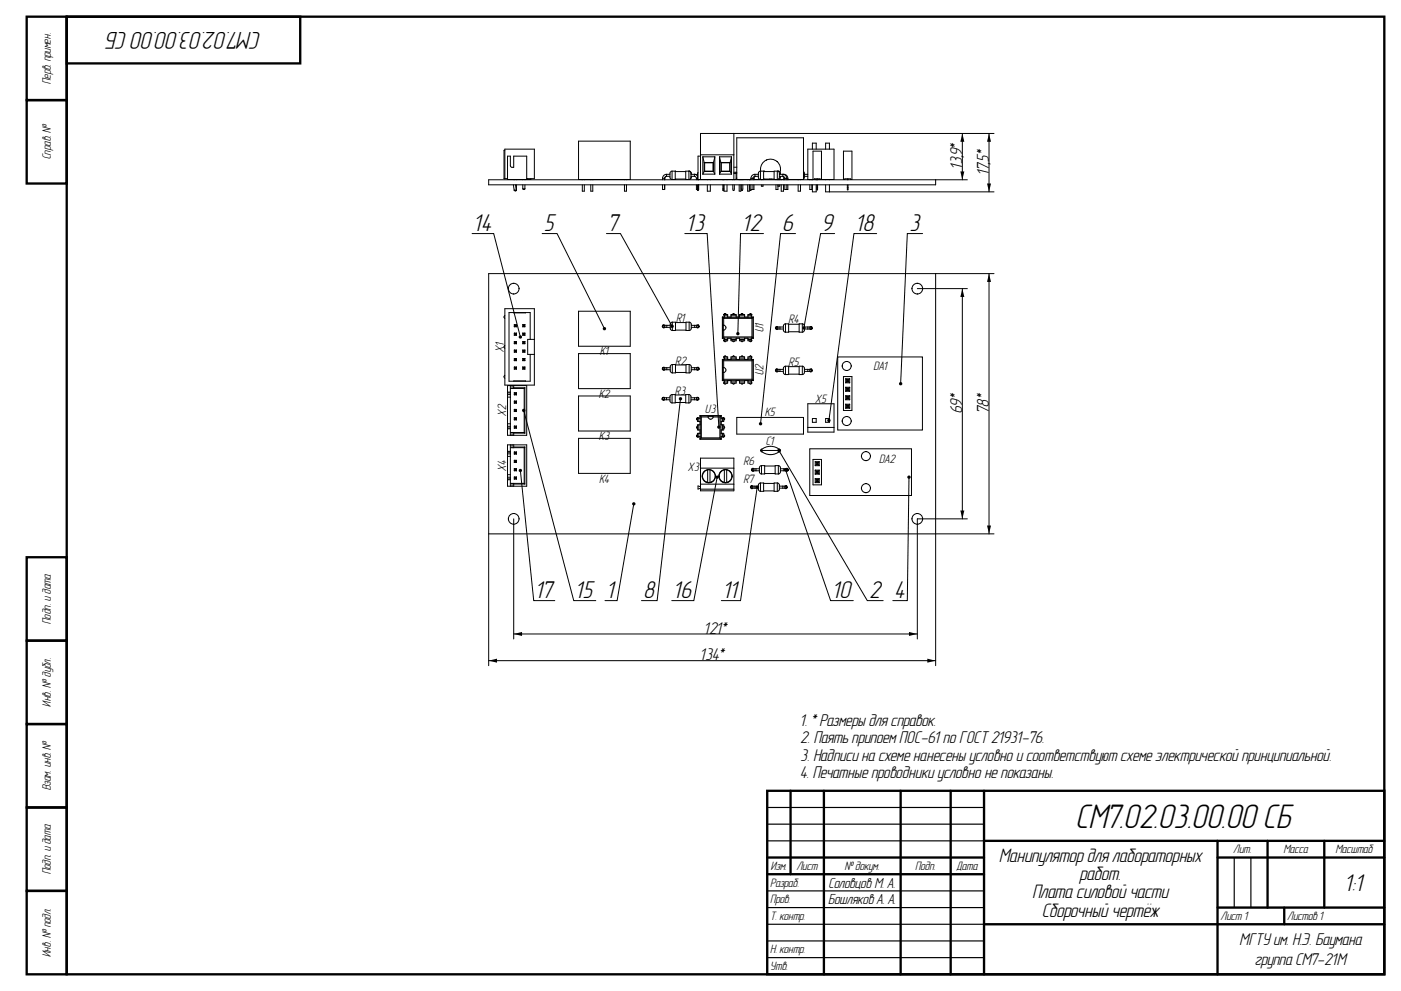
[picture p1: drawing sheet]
<svg xmlns="http://www.w3.org/2000/svg" width="420mm" height="297mm" viewBox="0 0 420 297" stroke-linecap="round" stroke-linejoin="round" font-family="sans-serif">
<path d="M8 5h12v25h-12zM20 5h395v287h-395zM20 5h70v14h-70zM8 30h12v25h-12zM8 167h12v25h-12zM8 192h12v25h-12zM8 217h12v25h-12zM8 242h12v25h-12zM8 267h12v25h-12z" fill="none" stroke="#000" stroke-width=".7" stroke-linecap="butt"/>
<g fill="none" stroke="#000" stroke-width=".3">
<path d="M220 40v13.8h-10.7v-7h.7M288.5 40v13.9M296.5 40v17.5M298 40h-88v13.8M151.3 53.5v-8.8h8.9v8.8h-2.3M151.3 45h-.2v8.5h1M152.1 46.8h.9v2.8l.5 .5h.5v-3.3h3.9v7h-5.8zM153.9 55.4l.2 1.6M154.1 57h.7M154.1 57l.5 .2M154.2 53.8v.1M154.5 55.4l.3 1.6-.2 .2"/>
<path d="M154.8 53.8v.1M154.8 55.4v1.6M154.8 57l-.2 .2M156.7 56.6l.2 .2 .5-.2M156.7 56.6h.7M156.7 53.8v.1M156.7 55.4v1.2M157.4 53.8v.1M157.4 55.4v1.2M158.1 53.5v.3h1v-.3M173.4 42.3h15.5v11.5h-15.5zM174.6 55.4v1.9h.6v-1.9"/>
<path d="M174.6 53.8v.1M175.2 53.8v.1M177.1 55.4v1.9h.6v-1.9M177.1 53.8v.1M177.7 53.8v.1M187.2 55.4v1.9h.6v-1.9M187.2 53.8v.1M187.8 53.8v.1M198.6 55.4v1.4h.6v-1.4M198.6 53.4h.6M198.6 53.4v.5M199.2 53.4v.5"/>
<path d="M199.3 55.4v1.4M199.8 52.8l-.4 .2-.2 .4M199.8 52.2a1.2 1.2 0 0 0-1.2 1.2M199.8 52.8h1M199.8 52.2h1M199.8 52.2v.6M199.9 52.8l-.6 .4v.7M201.5 51.3l-.5 .2-.2 .4 .1 1.5 .6 .4M201.5 51.3l1 .1M201.5 51.3v2.5M202.4 51.3v2.5M202.4 51.4h3.2"/>
<path d="M202.4 53.7h3.2M202.5 53.7l-1 .1M206.5 51.3l.5 .2 .1 .4v1.5l-.6 .4zM206.6 51.3l.6 .4v.5M206.6 51.3h-1v2.5h1M206.6 51.3h.1M206.6 53.8h.1M207.1 52.8h1.1M207.1 52.2h1.2M207.2 52.8v.6l-.6 .4M208.2 52.8l.4 .2 .2 .4M208.3 52.2l.8 .4"/>
<path d="M208.3 52.2h.1M208.8 55.4v1.4h.3M208.8 53.4v.5M208.8 53.4h.3M209.1 52.7l-.9-.5v.6M209.1 55.4v1.7h.2v-1.7M209.1 56.6h.2M209.3 51.7l-.2 2.2M209.3 53.8v.1M209.4 53.8v.1M209.4 55.4v1.4M209.5 55.4l-.2 1.4"/>
<path d="M209.5 53.8v.1M210 46.4h10M210.7 52.2h3.6M210.7 47h3.6M210.7 47v5.2M210.7 47l.4 1.7M211.1 51.4h2.8M211.1 48.7h2.8M211.1 51.4l-.4 .8M211.1 48.7v2.7M211.2 48.8h2.5v2.5h-2.5zM212 55.4v1.9h.9v-1.9"/>
<path d="M212 53.8v.1M212.9 53.8v.1M213.9 51.4l.4 .8M213.9 48.7v2.7M214.3 47v5.2M214.3 47l-.4 1.7M215.7 52.2h3.6M215.7 47h3.6M215.7 47v5.2M215.7 47l.4 1.7M216.1 51.4h2.8M216.1 51.4l-.4 .8"/>
<path d="M216.1 48.7v2.7M216.1 48.7h2.8M216.2 48.8h2.5v2.5h-2.5zM216.7 55.4v1.7h.3v-1.7M216.7 56.6h.3M216.7 53.8v.1M217 53.8v.1M217 55.4v1.9h.9v-1.9M217.9 53.8v.1M218.9 51.4l.4 .8M218.9 48.7v2.7M219.3 47v5.2"/>
<path d="M219.3 47l-.4 1.7M219.7 55.4l.1 1.7h.2l.1-.5v-1.2M219.7 53.8v.1M220 50.1h.9M220 51.6h.9M220 52h.7M220.7 51.6v2.2l-.6 .1M220.7 53.4h.2M220.7 51.9h.2M221.6 53.8v.1M221.6 55.4v1.9h.5v-1.9M222.1 53.8v.1"/>
<path d="M222.2 55.4l.1 1.7h.3l.1-.5v-1.2M222.2 53.8v.1M222.7 53.8v.1M224.1 55.4v1.9h.5v-1.9M224.1 53.8v.1M224.6 53.8v.1M224.8 53.8v.1M224.8 55.4l.1 1.7h.2l.1-.3M225.1 55.4v1.4h.9v-1.4M225.1 53.8h-4.2v-12.5h20v12.5h-4.7M225.1 53.4h.9M225.1 53.4v.5"/>
<path d="M225.7 55.4v1.4M226 53.8h7.3M226 53.4v.5M226.3 52.8l-.5 .4-.1 .7M226.3 52.2a1.2 1.2 0 0 0-1.2 1.2M226.3 52.8h1M226.3 52.2h1M226.3 52.2v.6M226.6 52.8l-.4 .2-.2 .4M227.5 51.5l.5-.2v2.5l-.5-.2-.2-.4zM228 51.3l1.2 .1M228.1 51.3a3 3 0 0 1 3-3.6 3 3 0 0 1 2.8 3.9"/>
<path d="M228.2 55.4v.4h.5v-.4M228.2 53.8v.1M228.7 53.8v.1M228.9 51.3v2.5M228.9 51.4h3.2M228.9 53.7h3.2M229.2 53.7v.1M230.6 53.7h.8M232.6 55.4v1.4h.6v-1.4M232.6 53.8v.1M233 51.3l.5 .2 .1 .4v1.5l-.6 .4zM233.2 53.8v.1"/>
<path d="M233.3 51.3l.6 .4 .1 .5M233.3 51.3h-1.2v2.5M233.3 51.3v.1M233.3 53.7v.1M233.6 52.8h1.1M233.6 52.2h1.4M233.7 53.8h1.6M233.7 55.4v.4h-.5M233.7 53.6v.3M234 52.8l-.1 .6-.6 .4M234.2 55.4v1.9h.7v-1.9M234.2 53.8v.1"/>
<path d="M234.7 52.8l.4 .2 .2 .4M234.7 52.8v-.6a1.29 1.29 0 0 1 1.2 1.7M234.8 53.2l.1 .1M234.9 53.4l.4 .4M234.9 53.8v.1M235 52.2a1.2 1.2 0 0 1 1.2 1.2M235 52.2v.1M235.3 55.4v1.4h.9v-1.4M235.3 53.4h.9M235.3 53.4v.5M235.9 55.4v1.4M236.2 53.4v.5"/>
<path d="M239.3 55.4v1.9h.7v-1.9M239.3 53.8v.1M240 53.8v.1M240.9 51.4l.2 .5v1.3l-.2 .5M241.1 52.8h1.1M241.1 52.2h1.1M242.8 55.4v1.4h.6v-1.4M242.8 53.8v.1M243.4 53.8v.1M243.5 44.7v-1.8h1.2v1.8M243.5 53.8v.1M243.5 55.4v2.1h1.2v-2.1"/>
<path d="M243.7 53.8v-8.5h2.6v8.5M244.1 53.8v-.2h1.7v.2M244.7 53.8v.1M244.9 53.8h-2.7v-9.1h7.8v9.1h-4.9M244.9 55.4v1.5h.2v-1.5M244.9 53.6v.3M244.9 56.3h.2M245.1 53.6v.3M247.5 55.4v2.1h50.5M247.5 44.7v-1.8h1.1v1.8M247.5 53.8v.1M248.6 53.8v.1"/>
<path d="M248.6 55.4v2.1M252.9 45.3h2.5v8.5h-.4v-.2h-1.7v.2h-.4zM254 56.3h.2M254 55.4v1.5h.2v-1.5M254 53.6v.3M254.2 53.6v.3M280.5 53.9v1.5h-134v-1.5h143.5M141.5 70h6.5l8 31M162.5 70h4.5l14.2 28.5M181.8 70h4.2l15.5 27.8M205.3 70h6.7l3.5 58M228.9 70h-6.9l-.8 30"/>
<path d="M238.5 70h-4.5l-6 57M250.2 70h-4.2l-5 28.3M262.8 70h-6.8l-7.5 56M276.6 70h-4.6l-2 45M151.3 94.6l-.2 .4 .2 .4M151.3 92.5h8.9v22.9h-8.9zM154 93.7h3.5M154.2 97.3v.6M154.2 99.8v.7M154.2 97.9h.6M154.2 97.3h.6M154.2 99.8h.6"/>
<path d="M154.2 99.8l.2 .2M154.2 97.3l.2 .2M154.4 97.5v.2M154.4 97.7h.2M154.4 97.5h.2M154.4 97.7l-.2 .2M154.6 97.5v.2M154.6 97.7l.2 .2M154.8 97.3v.6M154.8 99.8v.7M154.8 99.8l-.2 .2M154.8 97.3l-.2 .2"/>
<path d="M156.7 97.3v.6M156.7 99.8v.7M156.7 97.9h.7M156.7 97.3h.7M156.7 99.8h.7M156.7 97.3l.2 .2M156.7 99.8l.2 .2M156.9 97.5v.2M156.9 97.7l-.2 .2M156.9 97.7h.3M156.9 97.5h.3M157.2 97.5v.2"/>
<path d="M157.2 97.7l.2 .2M157.4 97.3v.6M157.4 99.8v.7M157.4 99.8l-.2 .2M157.4 97.3l-.2 .2M173.4 93.3h15.5v10.5h-15.5zM199 97.5l.3 .3-.3 .3M199 97.5l-.3 .3 .3 .3M199 97.5h1.9M199 98.1h1.9M199.3 97.5a.45 .45 0 0 0-.6 0 .45 .45 0 0 0 0 .6 .45 .45 0 0 0 .6 0M199.9 97.5v.6"/>
<path d="M201.6 96.6l-.5 .1-.2 .5 .1 1.5 .6 .4M201.6 96.6h.9v2.5h-.9M201.6 96.6v2.5M202.5 98.9h3.2M202.5 96.7h3.2M206.6 96.6l.4 .1 .2 .5v1.5l-.6 .4M206.6 96.6v2.5M206.6 96.6h-.9v2.5h.9M207.2 97.5h2M207.2 98.1h2M208.3 97.5v.6M208.8 97.5a.45 .45 0 0 1 .7 0 .45 .45 0 0 1 0 .6 .45 .45 0 0 1-.7 0"/>
<path d="M209.2 97.5l-.3 .3 .3 .3M209.2 97.5l.3 .3-.3 .3M216.6 95h.5v-.7h1v.7h1.1v-.7h1.5v.7h1v-.7h1.5v.7h1v-.7h1v.7h.6M216.6 95v6.4M216.6 95v.1M216.6 95.1v6.2M216.6 95.1h9.1M216.6 95.1l.4 .3M217 97.4v1.5M217 97.4a.75 .75 0 0 1 .6 .8 .75 .75 0 0 1-.6 .7M217 95.4v2M217 98.9v2.1"/>
<path d="M217 95.4h8.4M217.1 94.6h1M217.8 94.3a.4 .4 0 0 0-.7-.2 .4 .4 0 0 0 0 .6M219.2 94.6h1.5M219.5 94.3l.4-.3 .4 .3M221.7 94.6h1.5M222.1 94.3l.4-.3 .3 .3M224.2 94.6h1M224.6 94.3a.4 .4 0 0 1 .6-.2 .4 .4 0 0 1 0 .6M225.4 95.4v5.6M225.7 95.1v6.2h-9.1M225.7 95.1l-.3 .3"/>
<path d="M225.8 95v6.4M225.8 95l-.1 .1M232.9 98l.3 .3-.3 .3M232.9 98l-.3 .3 .3 .3M232.9 98h1.9M232.9 98.6h1.9M233.3 98a.45 .45 0 0 0-.7 0 .45 .45 0 0 0 0 .6 .45 .45 0 0 0 .7 0M233.8 98v.6M235.5 97.1l-.5 .1-.2 .5 .1 1.5 .6 .4M235.5 97.1h.9v2.5h-.9M235.5 97.1v2.5M236.4 99.4h3.2"/>
<path d="M236.4 97.2h3.2M240.5 97.1l.5 .1 .1 .5v1.5l-.6 .4M240.5 97.1h-.9v2.5h.9M240.5 97.1v2.5M241.1 98h2M241.1 98.6h2M242.2 98v.6M242.7 98a.45 .45 0 0 1 .7 0 .45 .45 0 0 1 0 .6 .45 .45 0 0 1-.7 0M243.1 98l-.3 .3 .3 .3M243.1 98l.3 .3-.3 .3M275 86.5h15M280.5 82v117.5"/>
<path d="M288.5 86.5v69M296.5 82v78M298 82h-151.5v117.5M151.3 112.5l-.2 .4 .2 .4M151.3 103.5l-.2 .5 .2 .4M152.1 115.6h5.8v14.9h-5.8zM152.1 118.3h.9M152.1 117.5h.9M152.1 119h.9M152.1 117.8h.9M153 115.6v14.9M153 116.4h4.1"/>
<path d="M153.5 115.6v.8M154 115.6v.8M154 116.2h3.3M154 114.3h3.5M154.2 102.4v.6M154.2 104.9v.7M154.2 107.5v.6M154.2 110v.6M154.2 117.7v.6M154.2 118.3h.6M154.2 102.4h.6M154.2 103h.6"/>
<path d="M154.2 104.9h.6M154.2 105.6h.6M154.2 110h.6M154.2 110.6h.6M154.2 108.1h.6M154.2 107.5h.6M154.2 100.5h.6M154.2 102.4l.2 .2M154.2 104.9l.2 .2M154.2 107.5l.2 .2M154.2 110l.2 .2M154.2 117.7h.6"/>
<path d="M154.2 117.7l.2 .2M154.4 102.6h.2M154.4 100v.3M154.4 102.6v.2M154.4 105.1v.3M154.4 107.7v.2M154.4 110.2v.2M154.4 117.9v.2M154.4 102.8l-.2 .2M154.4 102.8h.2M154.4 105.4l-.2 .2M154.4 105.1h.2"/>
<path d="M154.4 105.4h.2M154.4 107.9l-.2 .2M154.4 110.2h.2M154.4 110.4h.2M154.4 107.9h.2M154.4 110.4l-.2 .2M154.4 107.7h.2M154.4 100.3l-.2 .2M154.4 100h.2M154.4 100.3h.2M154.4 118.1l-.2 .2M154.4 118.1h.2"/>
<path d="M154.4 117.9h.2M154.6 102.8l.2 .2M154.6 100v.3M154.6 102.6v.2M154.6 105.1v.3M154.6 107.7v.2M154.6 110.2v.2M154.6 117.9v.2M154.6 100.3l.2 .2M154.6 105.4l.2 .2M154.6 107.9l.2 .2M154.6 110.4l.2 .2"/>
<path d="M154.6 118.1l.2 .2M154.8 102.4v.6M154.8 104.9v.7M154.8 107.5v.6M154.8 110v.6M154.8 117.7v.6M154.8 102.4l-.2 .2M154.8 104.9l-.2 .2M154.8 107.5l-.2 .2M154.8 110l-.2 .2M154.8 117.7l-.2 .2M156.7 102.4v.6"/>
<path d="M156.7 104.9v.7M156.7 107.5v.6M156.7 110v.6M156.7 102.4h.7M156.7 103h.7M156.7 104.9h.7M156.7 105.6h.7M156.7 110h.7M156.7 110.6h.7M156.7 108.1h.7M156.7 107.5h.7M156.7 100.5h.7"/>
<path d="M156.7 102.4l.2 .2M156.7 104.9l.2 .2M156.7 110l.2 .2M156.7 107.5l.2 .2M156.9 102.6h.3M156.9 102.8h.3M156.9 100v.3M156.9 102.6v.2M156.9 105.1v.3M156.9 107.7v.2M156.9 110.2v.2M156.9 102.8l-.2 .2"/>
<path d="M156.9 105.1h.3M156.9 105.4h.3M156.9 105.4l-.2 .2M156.9 110.2h.3M156.9 110.4l-.2 .2M156.9 110.4h.3M156.9 107.9l-.2 .2M156.9 107.9h.3M156.9 107.7h.3M156.9 100h.3M156.9 100.3l-.2 .2M156.9 100.3h.3"/>
<path d="M157.1 116.4v13.2M157.2 102.8l.2 .2M157.2 100v.3M157.2 102.6v.2M157.2 105.1v.3M157.2 107.7v.2M157.2 110.2v.2M157.2 107.9l.2 .2M157.2 105.4l.2 .2M157.2 110.4l.2 .2M157.2 100.3l.2 .2M157.3 116.2v13.6"/>
<path d="M157.3 116.2l-.2 .2M157.4 102.4v.6M157.4 104.9v.7M157.4 107.5v.6M157.4 110v.6M157.4 102.4l-.2 .2M157.4 104.9l-.2 .2M157.4 110l-.2 .2M157.4 107.5l-.2 .2M158.9 101.7v-8h-6.3v20.6h6.3v-8.1M160.2 101.7h-2v4.5h2M173.4 106h15.5v10.5h-15.5z"/>
<path d="M173.4 118.7h15.5v10.5h-15.5zM198.9 119.2l.3 .3-.3 .3M198.9 119.2l-.3 .3 .3 .3M198.9 119.8h1.9M198.9 119.2h1.9M199 110.2l.3 .3-.3 .3M199 110.2l-.3 .3 .3 .3M199 110.2h1.9M199 110.8h1.9M199.3 119.2a.45 .45 0 0 0-.7 0 .45 .45 0 0 0 0 .6 .45 .45 0 0 0 .7 0M199.3 110.2a.45 .45 0 0 0-.6 0 .45 .45 0 0 0 0 .6 .45 .45 0 0 0 .6 0M199.8 119.2v.6"/>
<path d="M199.9 110.2v.6M201.5 118.3l-.5 .1-.2 .5 .1 1.5 .6 .4M201.5 118.3h.9v2.5h-.9M201.5 118.3v2.5M201.6 109.3l-.5 .1-.2 .5 .1 1.5 .6 .4M201.6 109.3h.9v2.5h-.9M201.6 109.3v2.5M202.4 118.4h3.2M202.5 109.4h3.2M202.5 111.6h3.2M204 119.5l-7 60.5h-4.7M206.5 118.3l.5 .1 .1 .5v1.5l-.6 .4"/>
<path d="M206.5 118.3h-.9v2.5h.9M206.5 118.3v2.5M206.6 109.3l.4 .1 .2 .5v1.5l-.6 .4M206.6 109.3v2.5M206.6 109.3h-.9v2.5h.9M207.1 119.8h2M207.1 119.2h2M207.2 110.2h2M207.2 110.8h2M208.2 119.2v.6M208.3 110.2v.6M208.7 119.2a.45 .45 0 0 1 .7 0 .45 .45 0 0 1 0 .6 .45 .45 0 0 1-.7 0"/>
<path d="M208.8 110.2a.45 .45 0 0 1 .7 0 .45 .45 0 0 1 0 .6 .45 .45 0 0 1-.7 0M209.1 119.2l-.3 .3 .3 .3M209.1 119.2l.3 .3-.3 .3M209.2 110.2l-.3 .3 .3 .3M209.2 110.2l.3 .3-.3 .3M216.6 101.4h.5v.7h1v-.7h1.1v.7h1.5v-.7h1v.7h1.5v-.7h1v.7h1v-.7h.6M216.6 107.7h.5v-.7h1v.7h1.1v-.7h1.5v.7h1v-.7h1.5v.7h1v-.7h1v.7h.6M216.6 114.1h.5v.7h1v-.7h1.1v.7h1.5v-.7h1v.7h1.5v-.7h1v.7h1v-.7h.6M216.6 107.7v6.4M216.6 107.7v.1M216.6 107.8h9.1v6.2M216.6 114v.1"/>
<path d="M216.6 107.8v6.2M216.6 114h9.1M216.6 107.8l.4 .3M216.6 101.3v.1M217 110.1v1.5M217 110.1a.75 .75 0 0 1 .6 .8 .75 .75 0 0 1-.6 .7M217 108.1v2M217 111.6v2.1M217 108.1h8.4M217 113.7l-.4 .3M217 113.7h8.4M217 101l-.4 .3"/>
<path d="M217 101h8.4M217.1 114.4a.4 .4 0 0 0 0 .6 .4 .4 0 0 0 .7-.2M217.1 101.7a.4 .4 0 0 0 0 .6 .4 .4 0 0 0 .7-.2M217.1 114.4h1M217.1 107.3h1M217.1 101.8h1M217.8 107a.4 .4 0 0 0-.7-.2 .4 .4 0 0 0 0 .6M219.2 114.4h1.5M219.2 107.3h1.5M219.2 101.8h1.5M219.5 114.8l.4 .3 .4-.3M219.5 107l.4-.3 .4 .3"/>
<path d="M219.5 102.1l.4 .3 .4-.3M221.7 114.4h1.5M221.7 107.3h1.5M221.7 101.8h1.5M222.1 114.8l.4 .3 .3-.3M222.1 107l.4-.3 .3 .3M222.1 102.1l.4 .3 .3-.3M224.2 114.4h1M224.2 107.3h1M224.2 101.8h1M224.6 107a.4 .4 0 0 1 .6-.2 .4 .4 0 0 1 0 .6M225.2 114.4a.4 .4 0 0 1 0 .6 .4 .4 0 0 1-.6-.2"/>
<path d="M225.2 101.7a.4 .4 0 0 1 0 .6 .4 .4 0 0 1-.6-.2M225.4 113.7l.3 .3M225.4 108.1v5.6M225.4 101l.4 .4M225.7 114l.1 .1M225.8 107.7v6.4M225.8 107.7l-.4 .4M232.9 110.7l.3 .3-.3 .3M232.9 110.7l-.3 .3 .3 .3M232.9 110.7h1.9M232.9 111.3h1.9M233.3 110.7a.45 .45 0 0 0-.7 0 .45 .45 0 0 0 0 .6 .45 .45 0 0 0 .7 0"/>
<path d="M233.8 110.7v.6M235.5 109.8l-.5 .1-.2 .5 .1 1.5 .6 .4M235.5 109.8h.9v2.5h-.9M235.5 109.8v2.5M236.4 112.1h3.2M236.4 109.9h3.2M240.5 109.8l.5 .1 .1 .5v1.5l-.6 .4M240.5 109.8h-.9v2.5h.9M240.5 109.8v2.5M241.1 110.7h2M241.1 111.3h2M242.2 110.7v.6"/>
<path d="M242.7 110.7a.45 .45 0 0 1 .7 0 .45 .45 0 0 1 0 .6 .45 .45 0 0 1-.7 0M243.1 110.7l-.3 .3 .3 .3M243.1 110.7l.3 .3-.3 .3M251.1 107h25.4v21.9h-25.4zM252.9 112.9h2.5v10.1h-2.5zM253.5 118.6h1.2M253.5 113.5v1.2M253.5 116.1v1.2M253.5 118.6v1.2M253.5 119.8h1.2M253.5 117.3h1.2M253.5 116.1h1.2"/>
<path d="M253.5 114.7h1.2M253.5 113.5h1.2M253.5 118.6l.3 .3M253.5 116.1l.3 .3M253.5 113.5l.3 .3M253.8 113.8v.6M253.8 116.4v.6M253.8 118.9v.6M253.8 119.5l-.3 .3M253.8 118.9h.6M253.8 119.5h.6M253.8 117l-.3 .3"/>
<path d="M253.8 116.4h.6M253.8 117h.6M253.8 114.4l-.3 .3M253.8 113.8h.6M253.8 114.4h.6M254 113.8v.6M254 116.4v.6M254 118.9v.6M254 119.5h.2M254 116.9h.2M254 114.4h.2M254.2 113.8v.6"/>
<path d="M254.2 116.4v.6M254.2 118.9v.6M254.4 113.8v.6M254.4 116.4v.6M254.4 118.9v.6M254.4 119.5l.3 .3M254.4 117l.3 .3M254.4 114.4l.3 .3M254.7 113.5v1.2M254.7 116.1v1.2M254.7 118.6v1.2M254.7 118.6l-.3 .3"/>
<path d="M254.7 116.1l-.3 .3M254.7 113.5l-.3 .3M152.1 133.3h5.8v12.4h-5.8zM152.1 135.3h.9M152.1 136.8h.9M152.1 135.5h.9M152.1 128.5h.9M152.1 128.3h.9M152.1 127h.9M152.1 136h.9M152.1 127.8h.9M153 133.3v12.4"/>
<path d="M153 134.2h4.1M153 129.6h4.1M153.5 129.6v.9M153.5 133.3v.9M154 129.6v.9M154 133.3v.9M154 134h3.3M154 129.8h3.3M154.2 120.2v.6M154.2 122.7v.6M154.2 125.2v.6M154.2 127.7v.6"/>
<path d="M154.2 135.5v.6M154.2 138v.6M154.2 138.6h.6M154.2 138h.6M154.2 136.1h.6M154.2 135.5h.6M154.2 138l.2 .2M154.2 135.5l.2 .2M154.2 122.7h.6M154.2 123.3h.6M154.2 120.8h.6M154.2 120.2h.6"/>
<path d="M154.2 125.2h.6M154.2 125.8h.6M154.2 128.3h.6M154.2 127.7h.6M154.2 122.7l.2 .2M154.2 120.2l.2 .2M154.2 125.2l.2 .2M154.2 127.7l.2 .2M154.4 120.4v.2M154.4 122.9v.2M154.4 125.4v.2M154.4 127.9v.2"/>
<path d="M154.4 135.7v.2M154.4 138.2v.2M154.4 138.4h.2M154.4 138.4l-.2 .2M154.4 138.2h.2M154.4 135.9l-.2 .2M154.4 135.9h.2M154.4 135.7h.2M154.4 123.1l-.2 .2M154.4 122.9h.2M154.4 123.1h.2M154.4 120.6h.2"/>
<path d="M154.4 120.6l-.2 .2M154.4 120.4h.2M154.4 125.6l-.2 .2M154.4 125.4h.2M154.4 125.6h.2M154.4 128.1h.2M154.4 128.1l-.2 .2M154.4 127.9h.2M154.6 120.4v.2M154.6 122.9v.2M154.6 125.4v.2M154.6 127.9v.2"/>
<path d="M154.6 135.7v.2M154.6 138.2v.2M154.6 138.4l.2 .2M154.6 135.9l.2 .2M154.6 123.1l.2 .2M154.6 120.6l.2 .2M154.6 125.6l.2 .2M154.6 128.1l.2 .2M154.8 120.2v.6M154.8 122.7v.6M154.8 125.2v.6M154.8 127.7v.6"/>
<path d="M154.8 135.5v.6M154.8 138v.6M154.8 138l-.2 .2M154.8 135.5l-.2 .2M154.8 122.7l-.2 .2M154.8 120.2l-.2 .2M154.8 125.2l-.2 .2M154.8 127.7l-.2 .2M157 123l15 57h6.6M157.1 134.2v10.7M157.1 129.6l.2 .2M157.3 134v11.1"/>
<path d="M157.3 134l-.2 .2M173.4 131.4h15.5v10.5h-15.5zM202.4 120.6h3.2M209.1 130.3a.4 .4 0 0 0-.2 .6 .4 .4 0 0 0 .6 0M209.1 127.7l-.3 .4 .3 .4M209.5 125.3v1M209.5 127.3v1.6M209.5 129.9v1M209.5 125.3a.4 .4 0 0 0-.6 0 .4 .4 0 0 0 .2 .6M209.9 124.6v.7h-.8v1h.8v1h-.8v1.6h.8v1h-.8v1h.8v.7M209.9 124.6h6.3M209.9 131.6h6.3"/>
<path d="M209.9 124.6h.1M209.9 124.6h6.2M209.9 124.6v6.9M209.9 131.5v.1M209.9 131.5h6.2M209.9 124.6l.4 .4M210 137.3h10v9.8h-10zM210.3 125h2M210.3 131.2l-.4 .3M210.3 125v6.2M210.3 131.2h5.5M212.3 125h1.5"/>
<path d="M212.3 125a.75 .75 0 0 0 .7 .6 .75 .75 0 0 0 .8-.6M213.8 125h2M215.8 125v6.2M215.8 131.2l.3 .3M216.1 131.5l.1 .1M216.1 124.6v6.9M216.1 124.6l-.3 .4M216.2 124.6v.7h.8v1h-.8v1h.8v1.6h-.8v1h.8v1h-.8v.7M216.2 124.6h-.1M216.5 125.3a.4 .4 0 0 1 .7 0 .4 .4 0 0 1-.2 .6M216.6 125.3v1M216.6 127.3v1.6"/>
<path d="M216.6 129.9v1M217 130.3a.4 .4 0 0 1 .2 .6 .4 .4 0 0 1-.7 0M217 127.7l.2 .4-.2 .4M220.9 125.1h20v5h-20zM228 135a4.2 4.2 0 0 0 6 0M228 135a4.2 4.2 0 0 1 6 0M228 135h6M228.1 135.1l.4 .4M228.3 139.5l-.5 .2-.1 .5v1.5l.6 .3M228.3 139.5h.9v2.5h-.9M228.3 139.5v2.5M228.5 134.6l-.4 .3"/>
<path d="M228.5 135.5h.1M229.2 139.7h3.2M233.3 139.5l.5 .2 .2 .5-.1 1.5-.6 .3M233.3 139.5v2.5M233.3 139.5h-.9v2.5h.9M233.5 134.6l.4 .3M233.5 135l26.5 45h4.8M233.9 135.1l-.4 .4M242.2 121h7.8v8.5h-7.8zM242.2 128.1h7.8M242.7 134.5h30.5v14h-30.5zM243.5 125.4h1.2v1.2h-1.2z"/>
<path d="M243.7 137.7h2.6v7.6h-2.6zM244.4 138.4v1.2M244.4 139.6h1.2M244.4 138.4h1.2M244.4 138.4l.3 .3M244.7 138.7v.6M244.7 139.3l-.3 .3M244.7 138.7h.6M244.7 139.3h.6M244.9 138.7v.6M244.9 138.7h.2M244.9 139.2h.2"/>
<path d="M245.1 138.7v.6M245.3 138.7v.6M245.3 139.3l.3 .3M245.6 138.4v1.2M245.6 138.4l-.3 .3M247.5 125.4h1.1v1.2h-1.1zM253.5 122.3h1.2M253.5 121.1v1.2M253.5 121.1h1.2M253.5 121.1l.3 .3M253.8 121.4h.6M253.8 122l-.3 .3"/>
<path d="M253.8 121.4v.6M253.8 122h.6M254 121.4v.6M254 121.5h.2M254.2 121.4v.6M254.4 122l.3 .3M254.4 121.4v.6M254.7 121.1v1.2M254.7 121.1l-.3 .3M152.1 143.8h.9M152.1 143.5h.9M152.1 142.3h.9"/>
<path d="M152.1 143h.9M153 144.9h4.1M153.5 144.9v.8M154 144.9v.8M154 155.5v36M154 145.1h3.3M154.2 140.5v.6M154.2 143v.6M154.2 143.6h.6M154.2 143h.6M154.2 140.5h.6M154.2 141.1h.6"/>
<path d="M154.2 143l.2 .2M154.2 140.5l.2 .2M154.4 140.7v.2M154.4 143.2v.2M154.4 143.4h.2M154.4 143.4l-.2 .2M154.4 143.2h.2M154.4 140.9l-.2 .2M154.4 140.7h.2M154.4 140.9h.2M154.6 140.7v.2M154.6 143.2v.2"/>
<path d="M154.6 143.4l.2 .2M154.6 140.9l.2 .2M154.8 140.5v.6M154.8 143v.6M154.8 143l-.2 .2M154.8 140.5l-.2 .2M156 141l4 39h6.3M157.1 144.9l.2 .2M190 151l-5 29h-3.6M210 145.9l-.7-.3v1l.7-.3M210 145.1h10M210 146.6h10"/>
<path d="M210 140.3h10M211.1 141.3v.1M211.1 144v.1M211.6 144.5h.3M212.1 144.6h.7M212.1 140.8a1.9 1.9 0 0 0-1.5 1.9 1.9 1.9 0 0 0 1.5 1.9M212.1 140.8h.7M212.1 140.8v3.8M212.8 140.8a1.9 1.9 0 0 1 1.6 1.9 1.9 1.9 0 0 1-1.6 1.9M212.8 140.8v3.8M213.1 144.5h.3M213.9 141.3v.1"/>
<path d="M213.9 144v.1M215 143l-7 37h-6.6M216.1 141.3v.1M216.1 144v.1M216.6 144.5h.3M217.1 144.6h.7M217.1 140.8a1.9 1.9 0 0 0-1.5 1.9 1.9 1.9 0 0 0 1.5 1.9M217.1 140.8h.7M217.1 140.8v3.8M217.8 140.8a1.9 1.9 0 0 1 1.6 1.9 1.9 1.9 0 0 1-1.6 1.9M217.8 140.8v3.8M218.1 144.5h.3"/>
<path d="M218.9 141.3v.1M218.9 144v.1M225.4 145.7l.3 .3-.3 .3M225.4 145.7l-.3 .3 .3 .3M225.4 145.7h1.9M225.4 146.3h1.9M225.7 140.5l.3 .3-.3 .3M225.7 140.5l-.3 .3 .3 .3M225.7 141.1h2M225.7 140.5h2M225.8 145.7a.45 .45 0 0 0-.7 0 .45 .45 0 0 0 0 .6 .45 .45 0 0 0 .7 0M226.1 140.5a.45 .45 0 0 0-.7 0 .45 .45 0 0 0 0 .6 .45 .45 0 0 0 .7 0"/>
<path d="M226.3 145.7v.6M226.6 140.5v.6M227 146l-5 34h-5.8M228 144.8l-.5 .1-.2 .5 .1 1.5 .6 .4M228 144.8h.9v2.5h-.9M228 144.8v2.5M228.9 144.9h3.2M228.9 147.1h3.2M229.2 141.9h3.2M233 144.8l.5 .1 .1 .5v1.5l-.6 .4M233 144.8h-.9v2.5h.9M233 144.8v2.5"/>
<path d="M233.6 145.7h2M233.6 146.3h2M234 141.1h1.9M234 140.5h1.9M234.7 145.7v.6M235 140.5v.6M235.2 145.7a.45 .45 0 0 1 .7 0 .45 .45 0 0 1 0 .6 .45 .45 0 0 1-.7 0M235.5 140.8l13.5 39.2h6.8M235.6 140.5a.45 .45 0 0 1 .6 0 .45 .45 0 0 1 0 .6 .45 .45 0 0 1-.6 0M235.6 145.7l-.3 .3 .3 .3M235.6 145.7l.3 .3-.3 .3M235.9 140.5l-.3 .3 .3 .3"/>
<path d="M235.9 140.5l.3 .3-.3 .3M244.4 140.9h1.2M244.4 144.6h1.2M244.4 140.9v1.2M244.4 143.4v1.2M244.4 143.4h1.2M244.4 142.1h1.2M244.4 143.4l.3 .3M244.4 140.9l.3 .3M244.7 141.2v.6M244.7 143.7v.6M244.7 143.7h.6"/>
<path d="M244.7 144.3l-.3 .3M244.7 144.3h.6M244.7 141.2h.6M244.7 141.8l-.3 .3M244.7 141.8h.6M244.9 141.2v.6M244.9 143.7v.6M244.9 143.8h.2M244.9 144.3h.2M244.9 141.3h.2M244.9 141.8h.2M245.1 141.2v.6"/>
<path d="M245.1 143.7v.6M245.3 144.3l.3 .3M245.3 141.2v.6M245.3 143.7v.6M245.3 141.8l.3 .3M245.6 140.9v1.2M245.6 143.4v1.2M245.6 143.4l-.3 .3M245.6 140.9l-.3 .3M272.5 143l-.5 37h-4.3M290 155.5h-15v36M298 160h-151.5"/>
<path d="M146.5 198h134M154 190h121"/>
<circle cx="154" cy="86.5" r="1.6"/>
<circle cx="275" cy="86.5" r="1.6"/>
<circle cx="253.8" cy="109.7" r="1.35"/>
<circle cx="253.8" cy="126.2" r="1.35"/>
<circle cx="259.6" cy="136.7" r="1.35"/>
<circle cx="154" cy="155.5" r="1.6"/>
<circle cx="212.5" cy="142.7" r="2"/>
<circle cx="217.5" cy="142.7" r="2"/>
<circle cx="259.6" cy="146.3" r="1.35"/>
<circle cx="275" cy="155.5" r="1.6"/>
</g>
<g fill="#000">
<path d="M288.5 40l.6 2.5h-1.2zM296.5 40l.6 2.5h-1.2zM287.9 51.4h1.2l-.6 2.5zM295.9 55h1.2l-.6 2.5zM288.5 86.5l.6 2.5h-1.2zM296.5 82l.6 2.5h-1.2zM287.9 153h1.2l-.6 2.5zM295.9 157.5h1.2l-.6 2.5zM146.5 198l2.5-.6v1.2zM154 190l2.5-.6v1.2zM272.5 189.4l2.5 .6-2.5 .6zM278 197.4l2.5 .6-2.5 .6z"/>
<circle cx="181.2" cy="98.5" r=".5"/>
<circle cx="201.5" cy="97.8" r=".5"/>
<circle cx="221.2" cy="100" r=".5"/>
<circle cx="241" cy="98.3" r=".5"/>
<circle cx="156" cy="101" r=".5"/>
<circle cx="204" cy="119.5" r=".5"/>
<circle cx="270" cy="115" r=".5"/>
<circle cx="157" cy="123" r=".5"/>
<circle cx="215.5" cy="128" r=".5"/>
<circle cx="228" cy="127" r=".5"/>
<circle cx="233.5" cy="135" r=".5"/>
<circle cx="248.5" cy="126" r=".5"/>
<circle cx="156" cy="141" r=".5"/>
<circle cx="190" cy="151" r=".5"/>
<circle cx="215" cy="143" r=".5"/>
<circle cx="227" cy="146" r=".5"/>
<circle cx="235.5" cy="140.8" r=".5"/>
<circle cx="272.5" cy="143" r=".5"/>
</g>
<g fill="none" stroke="#000" stroke-width=".7">
<path d="M230 237h185v55h-185zM237 237v25M247 237v55M270 237v55M285 237v55M295 237v55M230 257h65M295 252h120M365 257h50M365 252v40M380 252v20M397 252v20"/>
<path d="M230 262h65M295 277h120M365 272h50M385 272v5"/>
</g>
<path d="M230 242h65M230 247h65M230 252h65M370 257v15M375 257v15M230 267h65M230 272h65M230 277h65M230 282h65M230 287h65" fill="none" stroke="#000" stroke-width=".35"/>
<text font-size="10.2" x="322.7" y="248">СМ7.02.03.00.00СБ</text>
<g font-size="7.3">
<text x="78.1" y="9.5" transform="rotate(180 78.1 9.5)">СМ7.02.03.00.00СБ</text>
<text x="142.3" y="69.2">14</text>
<text x="163.3" y="69.2">5</text>
<text x="182.6" y="69.2">7</text>
<text x="206" y="69.2">13</text>
<text x="222.8" y="69.2">12</text>
<text x="234.8" y="69.2">6</text>
<text x="246.8" y="69.2">9</text>
<text x="256.8" y="69.2">18</text>
<text x="272.7" y="69.2">3</text>
<text x="160.7" y="179.2">17</text>
<text x="172.7" y="179.2">15</text>
<text x="182.1" y="179.2">1</text>
<text x="193.1" y="179.2">8</text>
<text x="202.1" y="179.2">16</text>
<text x="217" y="179.2">11</text>
<text x="249.8" y="179.2">10</text>
<text x="260.7" y="179.2">2</text>
<text x="268.4" y="179.2">4</text>
<text x="403.4" y="267">1:1</text>
</g>
<g font-size="5.8">
<text x="299.6" y="258.2">Манипулятордлялабораторных</text>
<text x="323.9" y="263.7">работ.</text>
<text x="309.6" y="269.2">Плата силовой части</text>
<text x="312.5" y="274.8">Сборочный чертёж</text>
</g>
<g font-size="5.1">
<text x="288.4" y="50.7" transform="rotate(-90 288.4 50.7)">13,9*</text>
<text x="296.4" y="52.5" transform="rotate(-90 296.4 52.5)">17,5*</text>
<text x="288.4" y="123.7" transform="rotate(-90 288.4 123.7)">69*</text>
<text x="296.4" y="123.8" transform="rotate(-90 296.4 123.8)">78*</text>
<text x="211.2" y="190">121*</text>
<text x="210" y="197.9">134*</text>
<text x="240" y="217.5">1. *Размеры длясправок.</text>
<text x="240" y="222.8">2. Паять припоемПОС-61 по ГОСТ21931-76.</text>
<text x="240" y="227.9">3. Надписи на схеме нанесены условно и соответствуют схеме электрической принципиальной.</text>
<text x="240" y="233.2">4. Печатные проводники условно не показаны.</text>
<text x="371.7" y="283.3">МГТУим. Н.Э. Баумана</text>
<text x="376.4" y="289.3">группа СМ7-21М</text>
</g>
<g font-size="4.4">
<text x="248.5" y="266">Соловцов М. А.</text>
<text x="248.3" y="271">Бошляков А. А.</text>
</g>
<g font-size="3.6">
<text x="15.2" y="25.2" transform="rotate(-90 15.2 25.2)">Перв. примен.</text>
<text x="15.2" y="47.7" transform="rotate(-90 15.2 47.7)">Справ. №</text>
<text x="202.8" y="96.5">R1</text>
<text x="228.8" y="99.6" transform="rotate(-90 228.8 99.6)">U1</text>
<text x="236.5" y="97">R4</text>
<text x="151" y="105.4" transform="rotate(-90 151 105.4)">X1</text>
<text x="179.9" y="106.5">K1</text>
<text x="202.5" y="109.2">R2</text>
<text x="228.8" y="112.5" transform="rotate(-90 228.8 112.5)">U2</text>
<text x="236.5" y="109.7">R5</text>
<text x="261.9" y="110.8">DA1</text>
<text x="179.6" y="119.2">K2</text>
<text x="202.4" y="118.2">R3</text>
<text x="151.7" y="124.7" transform="rotate(-90 151.7 124.7)">X2</text>
<text x="211.4" y="123.8">U3</text>
<text x="229.4" y="124.7">K5</text>
<text x="244.5" y="120.8">X5</text>
<text x="179.6" y="131.9">K3</text>
<text x="229.7" y="133.3">C1</text>
<text x="151.7" y="141.1" transform="rotate(-90 151.7 141.1)">X4</text>
<text x="206.4" y="141.3">X3</text>
<text x="223" y="139.4">R6</text>
<text x="263.6" y="138.8">DA2</text>
<text x="179.7" y="144.6">K4</text>
<text x="223" y="144.8">R7</text>
<text x="15.2" y="187" transform="rotate(-90 15.2 187)">Подп. идата</text>
<text x="15.2" y="211.9" transform="rotate(-90 15.2 211.9)">Инв. №дубл.</text>
<text x="15.2" y="236.9" transform="rotate(-90 15.2 236.9)">Взам. инв. №</text>
<text x="369.8" y="255.8">Лит.</text>
<text x="384.8" y="255.8">Масса</text>
<text x="400.4" y="255.8">Масштаб</text>
<text x="15.2" y="262" transform="rotate(-90 15.2 262)">Подп. идата</text>
<text x="231.1" y="260.7">Изм.</text>
<text x="238.9" y="260.7">Лист</text>
<text x="253.2" y="260.7">№докум.</text>
<text x="274.4" y="260.7">Подп.</text>
<text x="286.8" y="260.7">Дата</text>
<text x="231" y="265.8">Разраб.</text>
<text x="231" y="270.8">Пров.</text>
<text x="231" y="275.7">Т. контр.</text>
<text x="366" y="275.7">Лист 1</text>
<text x="386" y="275.7">Листов 1</text>
<text x="15.2" y="286.9" transform="rotate(-90 15.2 286.9)">Инв. №подл.</text>
<text x="231" y="285.8">Н. контр.</text>
<text x="231" y="290.7">Утв.</text>
</g>
</svg>
